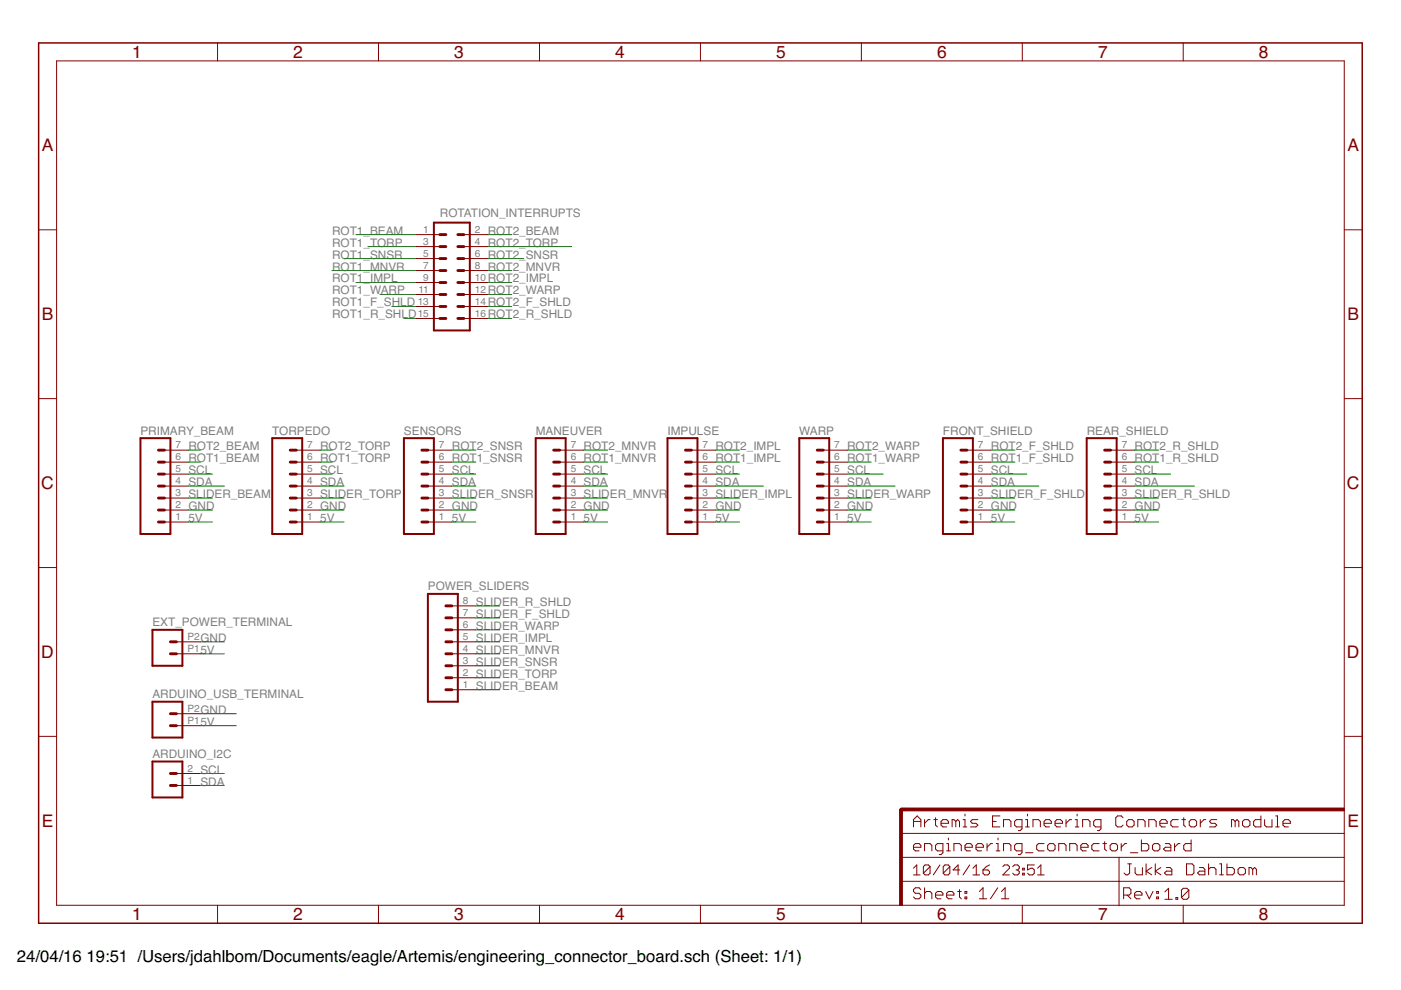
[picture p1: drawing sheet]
<svg xmlns="http://www.w3.org/2000/svg" width="297mm" height="210mm" viewBox="0 0 297 210" stroke-linecap="round" stroke-linejoin="round" font-family="sans-serif">
<g fill="#800000" stroke="#800000" stroke-width=".21">
<path d="M190.7 171.6h.6v20.3h-.6z"/>
<path d="M191 171.3h94v.6h-94z"/>
</g>
<g fill="none" stroke="#800000" stroke-width=".21">
<path d="M12 12.9h273v179h-273zM46.1 9.1v3.8M80.2 9.1v3.8M114.4 9.1v3.8M148.5 9.1v3.8M182.6 9.1v3.8M216.7 9.1v3.8M250.9 9.1v3.8M8.2 48.7h3.8M88.2 49.7h5.1M88.2 52.3h5.1M88.2 54.8h5.1"/>
<path d="M88.2 57.4h5.1M88.2 59.9h5.1M98.3 49.7h5.1M98.3 52.3h5.1M98.3 54.8h5.1M98.3 57.4h5.1M98.3 59.9h5.1M285 48.7h3.8M88.2 62.4h5.1M88.2 65h5.1M88.2 67.5h5.1M98.3 62.4h5.1"/>
<path d="M98.3 65h5.1M98.3 67.5h5.1M8.2 84.5h3.8M34.9 98h5M34.9 95.4h5M62.8 98h5.1M62.8 95.4h5.1M90.7 98h5.1M90.7 95.4h5.1M118.7 98h5M118.7 95.4h5M146.6 98h5.1"/>
<path d="M146.6 95.4h5.1M174.5 98h5.1M174.5 95.4h5.1M205 98h5.1M205 95.4h5.1M235.5 98h5.1M235.5 95.4h5.1M285 84.5h3.8M34.9 110.7h5M34.9 108.1h5M34.9 105.6h5M34.9 103.1h5"/>
<path d="M34.9 100.5h5M62.8 110.7h5.1M62.8 108.1h5.1M62.8 105.6h5.1M62.8 103.1h5.1M62.8 100.5h5.1M90.7 110.7h5.1M90.7 108.1h5.1M90.7 105.6h5.1M90.7 103.1h5.1M90.7 100.5h5.1M118.7 110.7h5"/>
<path d="M118.7 108.1h5M118.7 105.6h5M118.7 103.1h5M118.7 100.5h5M146.6 110.7h5.1M146.6 108.1h5.1M146.6 105.6h5.1M146.6 103.1h5.1M146.6 100.5h5.1M174.5 110.7h5.1M174.5 108.1h5.1M174.5 105.6h5.1"/>
<path d="M174.5 103.1h5.1M174.5 100.5h5.1M205 110.7h5.1M205 108.1h5.1M205 105.6h5.1M205 103.1h5.1M205 100.5h5.1M235.5 110.7h5.1M235.5 108.1h5.1M235.5 105.6h5.1M235.5 103.1h5.1M235.5 100.5h5.1"/>
<path d="M8.2 120.3h3.8M37.4 138.6h5.1M37.4 136.1h5.1M95.8 138.6h5.1M95.8 136.1h5.1M95.8 133.5h5.1M95.8 131h5.1M95.8 128.5h5.1M285 120.3h3.8M8.2 156.1h3.8M37.4 153.9h5.1M37.4 151.3h5.1"/>
<path d="M95.8 146.2h5.1M95.8 143.7h5.1M95.8 141.2h5.1M285 156.1h3.8M37.4 166.5h5.1M37.4 164h5.1M191 176.7h94M193.7 179.6h1.5v-.4l-.3-.3h-.8l-.4 .3v.8l.4 .4h.8M193.7 175.3v-1.5l.8-.8 .7 .8v1.5M193.7 174.2h1.5M196 173.8v1.5M197.2 173.8h-.4l-.8 .8"/>
<path d="M198 173.8h.8M198.4 173.4v1.5l.4 .4M199.5 174.6h1.6v-.4l-.4-.4h-.8l-.4 .4v.7l.4 .4h.8M200.7 178.9h.4v1.5M201.1 177.7v.4M202.6 174.2l.4-.4 .4 .4v1.1M202.6 174.2l-.4-.4h-.3v1.5M202.6 174.2v1.1M204.2 173.8h.4v1.5M204.2 175.3h.8M204.6 179.6h1.5v-.4l-.3-.3h-.8l-.4 .3v.8l.4 .4h.8M204.6 172.6v.4"/>
<path d="M206.9 179.6h1.6v-.4l-.4-.3h-.8l-.4 .3v.8l.4 .4h.8M207.3 173.8h-1.2l-.3 .4 .3 .4h.8l.4 .3-.4 .4h-1.1M209.3 178.9v1.5M210.4 178.9h-.3l-.8 .7M210.4 174.2h.8M211.2 178.9h.4v1.5M211.6 177.7v.4M212 173h-1.6v2.3h1.6M212.8 175.3v-1.5h1.2l.3 .4v1.1M216.7 175.3h-1.2l-.4-.4v-.7l.4-.4h1.2v1.9l-.4 .4h-.4M217.4 173.8h.4v1.5M217.4 175.3h.8"/>
<path d="M217.8 172.6v.4M219 175.3v-1.5h1.2l.4 .4v1.1M221.4 178.9h-1.2l-.4 .3v.8l.4 .4h1.2M221.4 174.6h1.5v-.4l-.4-.4h-.8l-.3 .4v.7l.3 .4h.8M222.1 179.2l.4-.3h.8l.4 .3v.8l-.4 .4h-.8l-.4-.4zM223.7 174.6h1.6v-.4l-.4-.4h-.8l-.4 .4v.7l.4 .4h.8M226 173.8v1.5M227.2 173.8h-.4l-.8 .8M228 173.8h.4v1.5M228 175.3h.7M228.4 172.6v.4M229.2 179.6h1.5v-.4l-.4-.3h-.8l-.3 .3v.8l.3 .4h.8"/>
<path d="M229.5 175.3v-1.5h1.2l.4 .4v1.1M233 178.9h-1.1l-.4 .3v.8l.4 .4h1.1M233.4 175.3h-1.1l-.4-.4v-.7l.4-.4h1.1v1.9l-.4 .4h-.3M233.8 178.9h.8M234.2 178.5v1.5l.4 .4M235.4 179.2l.4-.3h.8l.3 .3v.8l-.3 .4h-.8l-.4-.4zM237.7 178.9v1.5M238.1 173.4l-.4-.4h-.8l-.3 .4v1.5l.3 .4h.8l.4-.4M238.9 178.9h-.4l-.8 .7M238.9 174.2l.4-.4h.8l.4 .4v.7l-.4 .4h-.8l-.4-.4zM241.2 175.3v-1.5h1.2l.4 .4v1.1M242 178.1v2.3h1.2l.4-.4v-.8l-.4-.3h-1.2"/>
<path d="M243.6 175.3v-1.5h1.1l.4 .4v1.1M244.3 179.2l.4-.3h.8l.4 .3v.8l-.4 .4h-.8l-.4-.4zM245.9 174.6h1.6v-.4l-.4-.4h-.8l-.4 .4v.7l.4 .4h.8M247.1 178.9h.8l.3 .3v1.2h-1.1l-.4-.4 .4-.4h1.1M249 178.9v1.5M249.8 173.8h-1.2l-.4 .4v.7l.4 .4h1.2M250.2 178.9h-.4l-.8 .7M250.6 173.8h.8M251 173.4v1.5l.4 .4M252.1 174.2l.4-.4h.8l.4 .4v.7l-.4 .4h-.8l-.4-.4zM252.5 178.1v2.3h-1.1l-.4-.4v-.8l.4-.3h1.1M254.5 173.8v1.5"/>
<path d="M255.7 173.8h-.5l-.7 .8M258 173.8h-1.2l-.4 .4 .4 .4h.8l.4 .3-.4 .4h-1.2M261.9 174.2l-.4-.4h-.4v1.5M261.9 174.2v1.1M261.9 174.2l.4-.4 .4 .4v1.1M263.4 174.2l.4-.4h.8l.4 .4v.7l-.4 .4h-.8l-.4-.4zM267.3 173v2.3h-1.1l-.4-.4v-.7l.4-.4h1.1M268.1 173.8v1.1l.4 .4h1.2v-1.5M270.5 175.3h.7M270.5 173h.3v2.3M272 174.6h1.6v-.4l-.4-.4h-.8l-.4 .4v.7l.4 .4h.8M46.1 191.9v3.8"/>
<path d="M80.2 191.9v3.8M114.4 191.9v3.8M148.5 191.9v3.8M182.6 191.9v3.8M191 186.9h94M191 181.8h94M193.7 184.1l.7-.7v2.1M193.7 185.5h1.4M195.2 188.6l-.3-.4h-.8l-.4 .4v.4l.4 .4h.8l.3 .4v.4l-.3 .4h-.8l-.4-.4M196 180.4v-1.5h1.2l.4 .3v1.2M196 188.2v2.4M196 189.4l.4-.4h.8l.4 .4v1.2"/>
<path d="M197.2 183.7v1.4l-.4 .4h-.7l-.3-.4M197.2 183.7l-.4-.3h-.7l-.3 .3v1.4M197.2 183.7l-1.4 1.4M198.4 189.8h1.5v-.4l-.4-.4h-.7l-.4 .4v.8l.4 .4h.7M199.3 183.4l-1.4 2.1M199.9 180.4h-1.1l-.4-.4v-.8l.4-.3h1.1v1.9l-.4 .4h-.4M200.7 180.4h.8M200.7 189.8h1.5v-.4l-.3-.4h-.8l-.4 .4v.8l.4 .4h.8M201.4 183.7v1.4l-.4 .4h-.7l-.3-.4M201.4 183.7l-.4-.3h-.7l-.3 .3v1.4M201.4 183.7l-1.4 1.4M202.2 180.4v-1.5h1.2l.4 .3v1.2"/>
<path d="M203 189h.8M203.4 188.6v1.6l.4 .4M203.5 184.4h-1.4l1-1v2.1M204.6 189h.4v.4h-.4zM204.6 190.2h.4v.4h-.4zM205.6 183.4l-1.4 2.1M206.3 185.5h1.4M206.3 184.1l.7-.7v2.1M207.6 189l.8-.8v2.4M207.6 190.6h1.6M208.4 184.4h1l.4 .4v.3l-.4 .4h-.7l-.3-.4zM209.8 183.4l-.7 .3-.7 .7"/>
<path d="M211.2 180.4h.8M211.5 188.2l-1.5 2.4M212.3 190.6h1.6M212.3 189l.8-.8v2.4M212.6 183.7l.4-.3h.7l.3 .3v.4l-1.4 1.4h1.4M212.8 180.4v-1.5h1.2l.3 .3v1.2M214.7 183.7l.4-.3h.7l.3 .3v.4l-.3 .3M215.4 184.4h.4M215.8 184.4l.3 .4v.3l-.3 .4h-.7l-.4-.4M216.7 180.4h-1.2l-.4-.4v-.8l.4-.3h1.2v1.9l-.4 .4h-.4M216.7 191.9v3.8M216.8 185.1h.4v.4h-.4z"/>
<path d="M216.8 184.1h.4v.3h-.4zM217.4 180.8h1.6M219.3 183.4h-1.4v1l.7-.3h.3l.4 .3v.7l-.4 .4h-.7l-.3-.4M220 185.5h1.4M220 184.1l.7-.7v2.1M224.5 180.4v-1.5h1.1l.4 .3v1.2M226.8 180.4v-1.5h1.2l.4 .3v1.2M237.3 181.8v10.2M238.2 189.8h1.2l.4-.4v-.8l-.4-.4h-1.2v2.4M239 189.8l.8 .8M239.1 183.2h.8M239.5 183.2v1.9l-.4 .4h-.4l-.4-.4"/>
<path d="M239.7 180.8h1.5M240.6 189.8h1.5v-.4l-.4-.4h-.7l-.4 .4v.8l.4 .4h.7M240.7 183.9v1.2l.3 .4h1.2v-1.6M242.9 189l.8 1.6 .8-1.6M243 183.2v2.3M244.2 183.9l-1.2 .8 1.2 .8M244.9 183.2v2.3M245.2 190.2h.4v.4h-.4zM245.2 189h.4v.4h-.4zM246.1 183.9l-1.2 .8 1.2 .8M247 189.1l.8-.8v2.4M247 190.7h1.5"/>
<path d="M247.3 183.9h.8l.4 .4v1.2h-1.2l-.4-.4 .4-.4h1.2M249.3 190.3h.4v.4h-.4zM250.9 191.9v3.8M251.6 183.2h1.2l.3 .3v1.6l-.3 .4h-1.2zM252.1 188.7v1.6l-.4 .4h-.8l-.4-.4M252.1 188.7l-.4-.4h-.8l-.4 .4v1.6M252.1 188.7l-1.6 1.6M254.3 183.9h.8l.4 .4v1.2h-1.2l-.4-.4 .4-.4h1.2M256.2 184.3l.4-.4h.8l.4 .4v1.2M256.2 183.2v2.3M258.6 185.5h.8M258.6 183.2h.4v2.3"/>
<path d="M260.1 183.2v2.3h1.2l.4-.4v-.8l-.4-.4h-1.2M262.5 184.3l.4-.4h.8l.4 .4v.8l-.4 .4h-.8l-.4-.4zM265.6 184.3l-.4-.4h-.4v1.6M265.6 184.3v1.2M265.6 184.3l.4-.4 .4 .4v1.2"/>
</g>
<g fill="none" stroke="#800000" stroke-width=".61">
<path d="M93.3 54.8h1.2M93.3 52.3h1.2M93.3 49.7h1.2M93.3 59.9h1.2M93.3 57.4h1.2M97.1 54.8h1.2M97.1 52.3h1.2M97.1 49.7h1.2M97.1 59.9h1.2M97.1 57.4h1.2M93.3 62.4h1.2M93.3 65h1.2"/>
<path d="M93.3 67.5h1.2M97.1 62.4h1.2M97.1 65h1.2M97.1 67.5h1.2M33.6 98h1.3M33.6 95.4h1.3M61.5 98h1.3M61.5 95.4h1.3M89.5 98h1.2M89.5 95.4h1.2M117.4 98h1.3M117.4 95.4h1.3"/>
<path d="M145.3 98h1.3M145.3 95.4h1.3M173.3 98h1.2M173.3 95.4h1.2M203.7 98h1.3M203.7 95.4h1.3M234.2 98h1.3M234.2 95.4h1.3M33.6 105.6h1.3M33.6 108.1h1.3M33.6 110.7h1.3M33.6 100.5h1.3"/>
<path d="M33.6 103.1h1.3M61.5 105.6h1.3M61.5 108.1h1.3M61.5 110.7h1.3M61.5 100.5h1.3M61.5 103.1h1.3M89.5 105.6h1.2M89.5 108.1h1.2M89.5 110.7h1.2M89.5 100.5h1.2M89.5 103.1h1.2M117.4 105.6h1.3"/>
<path d="M117.4 108.1h1.3M117.4 110.7h1.3M117.4 100.5h1.3M117.4 103.1h1.3M145.3 105.6h1.3M145.3 108.1h1.3M145.3 110.7h1.3M145.3 100.5h1.3M145.3 103.1h1.3M173.3 105.6h1.2M173.3 108.1h1.2M173.3 110.7h1.2"/>
<path d="M173.3 100.5h1.2M173.3 103.1h1.2M203.7 105.6h1.3M203.7 108.1h1.3M203.7 110.7h1.3M203.7 100.5h1.3M203.7 103.1h1.3M234.2 105.6h1.3M234.2 108.1h1.3M234.2 110.7h1.3M234.2 100.5h1.3M234.2 103.1h1.3"/>
<path d="M36.1 136.1h1.3M36.1 138.6h1.3M94.5 136.1h1.3M94.5 138.6h1.3M94.5 133.5h1.3M94.5 131h1.3M94.5 128.5h1.3M36.1 151.3h1.3M36.1 153.9h1.3M94.5 141.2h1.3M94.5 143.7h1.3M94.5 146.2h1.3"/>
<path d="M36.1 164h1.3M36.1 166.5h1.3M192.3 171.6h-1.3v1.3"/>
</g>
<path d="M8.2 9.1h280.6v186.6h-280.6z" fill="none" stroke="#800000" stroke-width=".32"/>
<g fill="none" stroke="#800000" stroke-width=".42">
<path d="M92 47.2h7.6v22.9h-7.6zM29.8 92.9h6.3v20.3h-6.3zM57.7 92.9h6.4v20.3h-6.4zM85.6 92.9h6.4v20.3h-6.4zM113.6 92.9h6.3v20.3h-6.3zM141.5 92.9h6.4v20.3h-6.4zM169.5 92.9h6.3v20.3h-6.3zM199.9 92.9h6.4v20.3h-6.4zM230.4 92.9h6.3v20.3h-6.3zM32.3 133.5h6.4v7.7h-6.4zM90.7 125.9h6.4v22.9h-6.4zM32.3 148.8h6.4v7.6h-6.4z"/>
<path d="M32.3 161.5h6.4v7.6h-6.4z"/>
</g>
<g fill="none" stroke="#008000" stroke-width=".21">
<path d="M70.4 57.4h17.8M72.9 54.8h15.3M75.5 49.7h12.7M75.5 59.9h12.7M78 52.3h10.2M103.4 52.3h17.8M103.4 49.7h5.1M103.4 54.8h7.6M103.4 57.4h5.1M103.4 59.9h5.1M80.6 62.4h7.6M83.1 65h5.1"/>
<path d="M85.6 67.5h2.6M103.4 62.4h5.1M103.4 65h5.1M103.4 67.5h5.1M39.9 98h2.6M39.9 95.4h2.6M67.9 98h2.5M67.9 95.4h2.5M95.8 98h5.1M95.8 95.4h5.1M123.7 98h5.1M123.7 95.4h5.1"/>
<path d="M151.7 98h5.1M151.7 95.4h5.1M179.6 98h5.1M179.6 95.4h5.1M210.1 98h5.1M210.1 95.4h5.1M240.6 98h5M240.6 95.4h5M39.9 103.1h7.7M39.9 100.5h5.1M39.9 105.6h5.1M39.9 110.7h5.1"/>
<path d="M39.9 108.1h5.1M67.9 103.1h5M67.9 100.5h2.5M67.9 105.6h5M67.9 110.7h5M67.9 108.1h5M95.8 103.1h5.1M95.8 100.5h5.1M95.8 105.6h5.1M95.8 110.7h5.1M95.8 108.1h5.1M123.7 103.1h5.1"/>
<path d="M123.7 100.5h5.1M123.7 105.6h5.1M123.7 110.7h5.1M123.7 108.1h5.1M151.7 103.1h10.1M151.7 100.5h5.1M151.7 105.6h5.1M151.7 110.7h5.1M151.7 108.1h5.1M179.6 103.1h10.2M179.6 100.5h7.6M179.6 105.6h5.1"/>
<path d="M179.6 110.7h5.1M179.6 108.1h5.1M210.1 103.1h10.1M210.1 100.5h7.6M210.1 105.6h5.1M210.1 110.7h5.1M210.1 108.1h5.1M240.6 103.1h12.7M240.6 100.5h7.6M240.6 105.6h5M240.6 110.7h5M240.6 108.1h5"/>
<path d="M42.5 138.6h5.1M42.5 136.1h5.1M100.9 138.6h5.1M100.9 136.1h5.1M100.9 133.5h5.1M100.9 131h5.1M100.9 128.5h5.1M42.5 153.9h7.6M42.5 151.3h7.6M100.9 143.7h5.1M100.9 146.2h5.1M100.9 141.2h5.1"/>
<path d="M42.5 166.5h5.1M42.5 164h5.1"/>
</g>
<g font-size="3.7" fill="#800000">
<text x="28" y="12.3">1</text>
<text x="62.2" y="12.3">2</text>
<text x="96.3" y="12.3">3</text>
<text x="130.4" y="12.3">4</text>
<text x="164.5" y="12.3">5</text>
<text x="198.7" y="12.3">6</text>
<text x="232.8" y="12.3">7</text>
<text x="266.9" y="12.3">8</text>
<text x="8.9" y="32.1">A</text>
<text x="285.7" y="32.1">A</text>
<text x="8.9" y="67.9">B</text>
<text x="285.7" y="67.9">B</text>
<text x="8.8" y="103.7">C</text>
<text x="285.6" y="103.7">C</text>
<text x="8.8" y="139.5">D</text>
<text x="285.6" y="139.5">D</text>
<text x="8.9" y="175.3">E</text>
<text x="285.7" y="175.3">E</text>
<text x="28" y="195.1">1</text>
<text x="62.2" y="195.1">2</text>
<text x="96.3" y="195.1">3</text>
<text x="130.4" y="195.1">4</text>
<text x="164.5" y="195.1">5</text>
<text x="198.7" y="195.1">6</text>
<text x="232.8" y="195.1">7</text>
<text x="266.9" y="195.1">8</text>
</g>
<g font-size="3.5">
<text x="3.6" y="204">24/04/16</text>
<text x="18.3" y="204">19:51 /Users/jdahlbom/Documents/eagle/Artemis/engineering_connector_board.sch (Sheet: 1/1)</text>
</g>
<g font-size="2.5" fill="#808080">
<text x="93.3" y="45.9">ROTATION_INTERRUPTS</text>
<text x="70.4" y="52.3">ROT1_TORP</text>
<text x="70.4" y="49.7">ROT1_BEAM</text>
<text x="103.4" y="49.7">ROT2_BEAM</text>
<text x="103.4" y="52.3">ROT2_TORP</text>
<text x="70.4" y="54.8">ROT1_SNSR</text>
<text x="70.4" y="57.4">ROT1_MNVR</text>
<text x="70.4" y="59.9">ROT1_IMPL</text>
<text x="103.4" y="54.8">ROT2_SNSR</text>
<text x="103.4" y="57.4">ROT2_MNVR</text>
<text x="103.4" y="59.9">ROT2_IMPL</text>
<text x="70.4" y="62.4">ROT1_WARP</text>
<text x="70.4" y="65">ROT1_F_SHLD</text>
<text x="103.4" y="62.4">ROT2_WARP</text>
<text x="103.4" y="65">ROT2_F_SHLD</text>
<text x="70.4" y="67.5">ROT1_R_SHLD</text>
<text x="103.4" y="67.5">ROT2_R_SHLD</text>
<text x="29.8" y="92.1">PRIMARY_BEAM</text>
<text x="39.9" y="95.4">ROT2_BEAM</text>
<text x="57.7" y="92.1">TORPEDO</text>
<text x="67.9" y="95.4">ROT2_TORP</text>
<text x="85.6" y="92.1">SENSORS</text>
<text x="95.8" y="95.4">ROT2_SNSR</text>
<text x="113.6" y="92.1">MANEUVER</text>
<text x="123.7" y="95.4">ROT2_MNVR</text>
<text x="141.5" y="92.1">IMPULSE</text>
<text x="151.7" y="95.4">ROT2_IMPL</text>
<text x="169.5" y="92.1">WARP</text>
<text x="179.6" y="95.4">ROT2_WARP</text>
<text x="199.9" y="92.1">FRONT_SHIELD</text>
<text x="210.1" y="95.4">ROT2_F_SHLD</text>
<text x="230.4" y="92.1">REAR_SHIELD</text>
<text x="240.6" y="95.4">ROT2_R_SHLD</text>
<text x="39.9" y="100.5">SCL</text>
<text x="39.9" y="98">ROT1_BEAM</text>
<text x="67.9" y="100.5">SCL</text>
<text x="67.9" y="98">ROT1_TORP</text>
<text x="95.8" y="100.5">SCL</text>
<text x="95.8" y="98">ROT1_SNSR</text>
<text x="123.7" y="100.5">SCL</text>
<text x="123.7" y="98">ROT1_MNVR</text>
<text x="151.7" y="100.5">SCL</text>
<text x="151.7" y="98">ROT1_IMPL</text>
<text x="179.6" y="100.5">SCL</text>
<text x="179.6" y="98">ROT1_WARP</text>
<text x="210.1" y="100.5">SCL</text>
<text x="210.1" y="98">ROT1_F_SHLD</text>
<text x="240.6" y="100.5">SCL</text>
<text x="240.6" y="98">ROT1_R_SHLD</text>
<text x="39.9" y="103.1">SDA</text>
<text x="39.9" y="105.6">SLIDER_BEAM</text>
<text x="67.9" y="103.1">SDA</text>
<text x="67.9" y="105.6">SLIDER_TORP</text>
<text x="95.8" y="103.1">SDA</text>
<text x="95.8" y="105.6">SLIDER_SNSR</text>
<text x="123.7" y="103.1">SDA</text>
<text x="123.7" y="105.6">SLIDER_MNVR</text>
<text x="151.7" y="103.1">SDA</text>
<text x="151.7" y="105.6">SLIDER_IMPL</text>
<text x="179.6" y="103.1">SDA</text>
<text x="179.6" y="105.6">SLIDER_WARP</text>
<text x="210.1" y="103.1">SDA</text>
<text x="210.1" y="105.6">SLIDER_F_SHLD</text>
<text x="240.6" y="103.1">SDA</text>
<text x="240.6" y="105.6">SLIDER_R_SHLD</text>
<text x="39.9" y="110.7">5V</text>
<text x="39.9" y="108.1">GND</text>
<text x="67.9" y="110.7">5V</text>
<text x="67.9" y="108.1">GND</text>
<text x="95.8" y="110.7">5V</text>
<text x="95.8" y="108.1">GND</text>
<text x="123.7" y="110.7">5V</text>
<text x="123.7" y="108.1">GND</text>
<text x="151.7" y="110.7">5V</text>
<text x="151.7" y="108.1">GND</text>
<text x="179.6" y="110.7">5V</text>
<text x="179.6" y="108.1">GND</text>
<text x="210.1" y="110.7">5V</text>
<text x="210.1" y="108.1">GND</text>
<text x="240.6" y="110.7">5V</text>
<text x="240.6" y="108.1">GND</text>
<text x="90.7" y="125.2">POWER_SLIDERS</text>
<text x="100.9" y="131">SLIDER_F_SHLD</text>
<text x="100.9" y="128.5">SLIDER_R_SHLD</text>
<text x="32.3" y="132.8">EXT_POWER_TERMINAL</text>
<text x="42.5" y="136.1">GND</text>
<text x="100.9" y="136.1">SLIDER_IMPL</text>
<text x="100.9" y="133.5">SLIDER_WARP</text>
<text x="42.5" y="138.6">5V</text>
<text x="100.9" y="143.7">SLIDER_TORP</text>
<text x="100.9" y="141.2">SLIDER_SNSR</text>
<text x="100.9" y="138.6">SLIDER_MNVR</text>
<text x="32.3" y="148">ARDUINO_USB_TERMINAL</text>
<text x="100.9" y="146.2">SLIDER_BEAM</text>
<text x="42.5" y="153.9">5V</text>
<text x="42.5" y="151.3">GND</text>
<text x="32.3" y="160.7">ARDUINO_I2C</text>
<text x="42.5" y="166.5">SDA</text>
<text x="42.5" y="164">SCL</text>
</g>
<g font-size="2.1" fill="#808080">
<text x="89.7" y="49.4">1</text>
<text x="89.7" y="51.9">3</text>
<text x="100.7" y="49.4">2</text>
<text x="100.7" y="51.9">4</text>
<text x="89.7" y="54.5">5</text>
<text x="89.7" y="57">7</text>
<text x="89.7" y="59.5">9</text>
<text x="100.7" y="54.5">6</text>
<text x="100.7" y="57">8</text>
<text x="100.7" y="59.5">10</text>
<text x="88.6" y="64.6">13</text>
<text x="88.7" y="62.1">11</text>
<text x="100.7" y="62.1">12</text>
<text x="100.7" y="64.6">14</text>
<text x="88.6" y="67.2">15</text>
<text x="100.7" y="67.2">16</text>
<text x="37.2" y="95.1">7</text>
<text x="65.1" y="95.1">7</text>
<text x="93.1" y="95.1">7</text>
<text x="121" y="95.1">7</text>
<text x="148.9" y="95.1">7</text>
<text x="176.9" y="95.1">7</text>
<text x="207.3" y="95.1">7</text>
<text x="237.8" y="95.1">7</text>
<text x="37.2" y="100.2">5</text>
<text x="37.2" y="97.6">6</text>
<text x="65.1" y="100.2">5</text>
<text x="65.1" y="97.6">6</text>
<text x="93.1" y="100.2">5</text>
<text x="93.1" y="97.6">6</text>
<text x="121" y="100.2">5</text>
<text x="121" y="97.6">6</text>
<text x="148.9" y="100.2">5</text>
<text x="148.9" y="97.6">6</text>
<text x="176.9" y="100.2">5</text>
<text x="176.9" y="97.6">6</text>
<text x="207.3" y="100.2">5</text>
<text x="207.3" y="97.6">6</text>
<text x="237.8" y="100.2">5</text>
<text x="237.8" y="97.6">6</text>
<text x="37.2" y="107.8">2</text>
<text x="37.2" y="105.2">3</text>
<text x="37.2" y="102.7">4</text>
<text x="65.1" y="107.8">2</text>
<text x="65.1" y="105.2">3</text>
<text x="65.1" y="102.7">4</text>
<text x="93.1" y="107.8">2</text>
<text x="93.1" y="105.2">3</text>
<text x="93.1" y="102.7">4</text>
<text x="121" y="107.8">2</text>
<text x="121" y="105.2">3</text>
<text x="121" y="102.7">4</text>
<text x="148.9" y="107.8">2</text>
<text x="148.9" y="105.2">3</text>
<text x="148.9" y="102.7">4</text>
<text x="176.9" y="107.8">2</text>
<text x="176.9" y="105.2">3</text>
<text x="176.9" y="102.7">4</text>
<text x="207.3" y="107.8">2</text>
<text x="207.3" y="105.2">3</text>
<text x="207.3" y="102.7">4</text>
<text x="237.8" y="107.8">2</text>
<text x="237.8" y="105.2">3</text>
<text x="237.8" y="102.7">4</text>
<text x="37.2" y="110.3">1</text>
<text x="65.1" y="110.3">1</text>
<text x="93.1" y="110.3">1</text>
<text x="121" y="110.3">1</text>
<text x="148.9" y="110.3">1</text>
<text x="176.9" y="110.3">1</text>
<text x="207.3" y="110.3">1</text>
<text x="237.8" y="110.3">1</text>
<text x="98.1" y="130.6">7</text>
<text x="98.1" y="128.1">8</text>
<text x="39.7" y="135.7">P2</text>
<text x="98.1" y="135.7">5</text>
<text x="98.1" y="133.2">6</text>
<text x="39.7" y="138.3">P1</text>
<text x="98.1" y="143.3">2</text>
<text x="98.1" y="140.8">3</text>
<text x="98.1" y="138.3">4</text>
<text x="98.1" y="145.9">1</text>
<text x="39.7" y="153.5">P1</text>
<text x="39.7" y="151">P2</text>
<text x="39.7" y="166.2">1</text>
<text x="39.7" y="163.7">2</text>
</g>
</svg>
